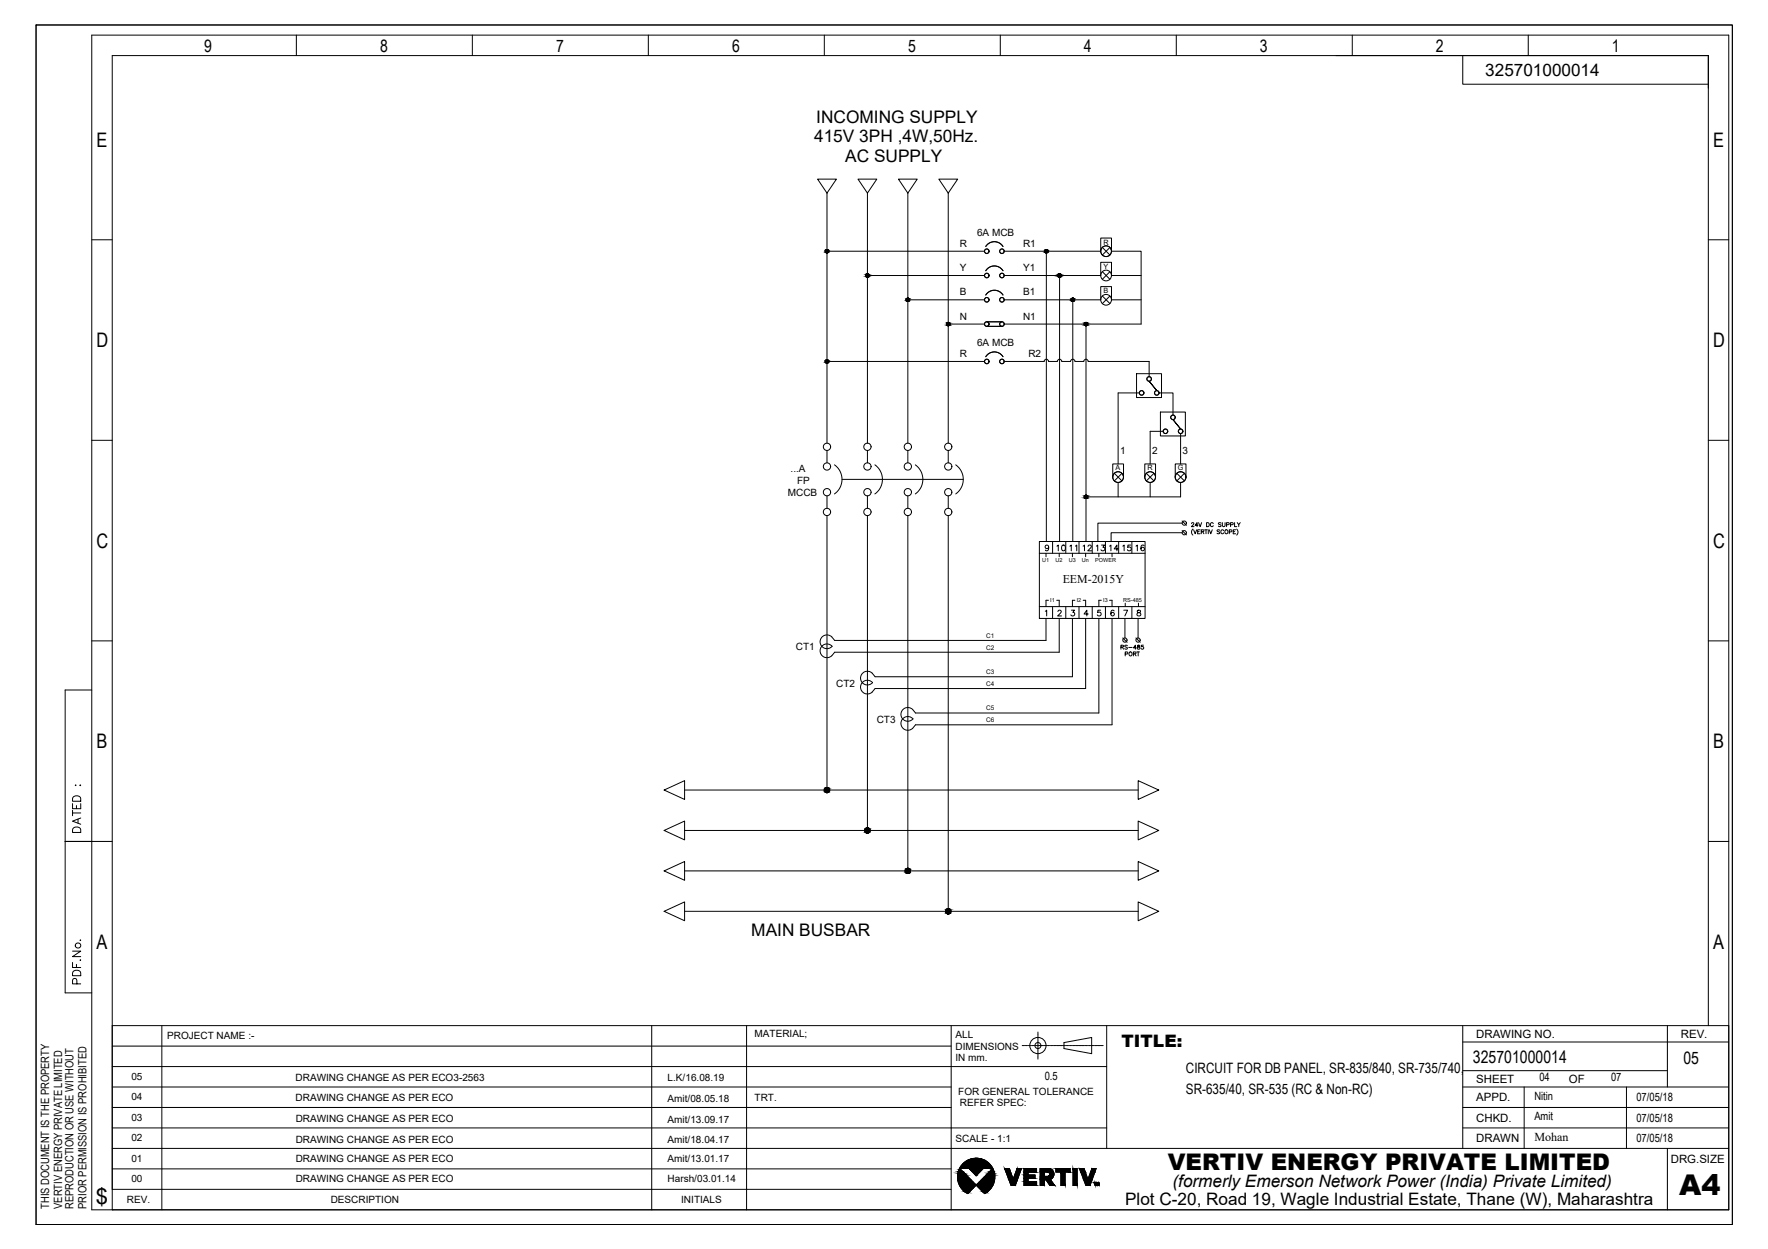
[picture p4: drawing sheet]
<svg xmlns="http://www.w3.org/2000/svg" width="841mm" height="594mm" viewBox="0 0 841 594" stroke-linecap="round" stroke-linejoin="round" font-family="sans-serif">
<!-- layer: 0 -->
<g fill="none" stroke="#000" stroke-width=".48">
<path d="M17 12h807v570h-807zM44 17h778v558h-778zM141 17v9M225 17v9M308 17v9M392 17v9M476 17v9M560 17v9M643 17v9M727 17v9M696 26v14h117M389 85h9l-5 7z"/>
<path d="M393 92v119M408 85h9l-4 7zM413 92v119M427 85h9l-4 7zM432 92v119M447 85h9l-5 7zM451 92v119M44 114h9M393 119h75M469 117a5 5 0 0 1 8 0M478 119h46v-6h5v6M498 119v139"/>
<path d="M524 118l4 3M528 118l-4 3M529 119h14v35h-65M813 114h9M413 131h55M469 129a5 5 0 0 1 8 0M478 131h46v-6h5v6M504 131v127M524 129l4 4M528 129l-4 4M529 131h14M432 143h36"/>
<path d="M451 154h17M469 140a5 5 0 0 1 8 0M469 153h8M469 155h8M478 143h46v-7h5v7M510 143v115M517 154v104M524 141l4 3M528 141l-4 3M529 143h14M393 172h75M469 170a5 5 0 0 1 8 0"/>
<path d="M478 172h19M497 172a1 1 0 0 1 1-1 1 1 0 0 1 1 1h4a1 1 0 0 1 1-1 1 1 0 0 1 1 1h4a1 1 0 0 1 1-1 1 1 0 0 1 1 1h5a1 1 0 0 1 1-1 1 1 0 0 1 1 1h29v7M541 178h12v11h-12zM542 187h-10v34M547 181l3 5-3-5M551 187h7v10M552 196h12v11h-12zM558 200l4 4-4-4M44 209h9M393 214v6M413 214v6M432 214v6"/>
<path d="M451 214v6M553 205h-6v16M562 206v15M813 209h9M393 236v6M397 221a8 8 0 0 1 0 14M401 228h57M413 236v6M416 221a8 8 0 0 1 0 14M432 236v6M435 221a8 8 0 0 1 0 14M451 236v6"/>
<path d="M455 221a8 8 0 0 1 0 14M529 227v-6h5v6M530 225l4 4M532 229v7M534 225l-4 4M545 227v-6h5v6M545 225l4 4M547 229v7M549 225l-4 4M559 227v-6h5v6M560 225l3 4M562 224h.1"/>
<path d="M562 229v7h-45M563 225l-3 4M393 245v131M413 245v150M432 245v169M451 245v188M494 258h51v36h-51zM544 260v-1a1.2 1.2 0 0 0-1 2 1.2 1.2 0 0 0 1 1 1 1 0 0 0 0-2 .9 .9 0 0 0-1 1M562 248l2 2M562 252l2 2M562 253h-33v5M562 249h-40v9"/>
<path d="M567 252v1v2M568 252l1 2v-2M571 252h-1v2h1M571 253h2v-1h-2v2M572 253l1 1M574 252v2M575 252v2M575 252l1 2 1-2M580 252h-1l1 1v1h-1M582 252a.7 .7 0 0 0-1 0 .7 .7 0 0 0 0 1 .8 .8 0 0 0 0 1 .8 .8 0 0 0 1 0v-1M585 253h1v-1h-1v2M588 252h-1v2h1"/>
<path d="M588 252l1 1-1 2M494 263h51M498 263v2M499 260a.9 .9 0 0 1-1 1 .9 .9 0 0 1-1-1 1 1 0 0 1 2 0l-1 2h-1M494 289h51M497 291l1-1v3M498 294v11h-101l-1-2a3 3 0 0 0-5 0 3 3 0 0 0 0 5 3 3 0 0 0 5-1 3 3 0 0 0-5 0 3 3 0 0 0 0 5 3 3 0 0 0 5 0l1-2h107v-16M499 286h-1v3M501 289v5M503 286h1v3M503 291l1-1 1 1-2 2h2M507 289v5"/>
<path d="M510 290h1l-1 1a1.1 1.1 0 0 1 1 2 1.1 1.1 0 0 1-2-1M510 294v28h-94l-1-2a3 3 0 0 0-5 0 3 3 0 0 0 0 5 3 3 0 0 0 5 0 3 3 0 0 0-5-1 3 3 0 0 0 0 5 3 3 0 0 0 5 0l1-2h100v-33M511 286h-1v3M513 289v5M515 286h1v3M518 292h-2l1-2v3M520 289v5M523 294v45h-87l-2-2a3 3 0 0 0-5 1 3 3 0 0 0 1 4 3 3 0 0 0 4 0 3 3 0 0 0-4 0 3 3 0 0 0-1 4 3 3 0 0 0 5 0l2-1h93v-51M524 290h-2v1a1 1 0 0 1 2 0 1.1 1.1 0 0 1-1 2 1 1 0 0 1-1-1M524 286h-1v3M526 289v5M528 286h1v3"/>
<path d="M530 291v-1a1.4 1.4 0 0 0-2 2 1.2 1.2 0 0 0 2 1 1 1 0 0 0 0-2 1.1 1.1 0 0 0-2 1M532 289v5M535 290h1l-1 3M535 294v9M535 287v2M538 289v5M541 290v1l2 1a.9 .9 0 0 1-1 1 .9 .9 0 0 1-1-1l2-1-1-1zM541 294v9M542 287v2M44 305h9M534 303l2 3M540 303l2 3"/>
<path d="M813 305h9M44 328h-13v144h13M316 376l10-5v9zM326 376h215M541 371l10 5-10 4zM316 395l10-4v8zM326 395h215M541 391l10 4-10 4zM44 400h-13h13M44 400h9M316 414l10-4v9zM326 414h215"/>
<path d="M541 410l10 4-10 5zM813 400h9M316 433l10-4v9zM326 433h215M541 429l10 4-10 5zM53 488h769M53 498h399M77 488v87M310 488v87M355 488v87M452 488v87M486 497h39"/>
<path d="M494 491v13M506 496l13-3v8l-13-2zM526 488v58M696 488v58M696 496h126M793 488v29M813 488v-462h-760v549M53 517h399M53 507h473M696 509h97M696 517h126M725 517v29"/>
<path d="M774 517v29M53 536h473M53 527h399M696 536h126M696 527h126M53 546h769M53 556h399M458 553a9 9 0 0 1 14 2 9 9 0 0 1-4 13l-12-12h5l3 3 4-3h4l-12 12a9 9 0 0 1-2-15zM478 556l3 8h2l3-8M478 556h2M480 556l2 5 2-5M484 556h2"/>
<path d="M493 556v2h-4v1h3v2h-3v1h4v2M493 556h-6v8h6M497 557v3h2h-2v-3h1zM498 557a1.1 1.1 0 0 1 1 1 1.1 1.1 0 0 1-1 2M499 556a2.7 2.7 0 0 1 2 2 2.7 2.7 0 0 1-1 3l2 3h-3M499 556h-4v8M502 556h7v2h-2v6h-2v-6h-3zM510 556h2v8h-2zM513 556h3l2 5 1-5h2l-2 8h-2zM793 546v29M53 566h399M495 564h2"/>
<path d="M497 564v-3h1l1 3M517 564h2M520 562h1v2zM522 562v1l1-1v2v-1l-1 1v-1v1zM522 562h1"/>
<circle cx="393" cy="119" r=".8"/>
<circle cx="469" cy="119" r="1"/>
<circle cx="469" cy="120" r="1.1"/>
<circle cx="477" cy="120" r="1.1"/>
<circle cx="477" cy="119" r="1"/>
<circle cx="498" cy="119" r=".8"/>
<circle cx="526" cy="119" r="2.6"/>
<circle cx="413" cy="131" r=".8"/>
<circle cx="469" cy="131" r="1"/>
<circle cx="469" cy="131" r="1.1"/>
<circle cx="477" cy="131" r="1"/>
<circle cx="477" cy="131" r="1.1"/>
<circle cx="504" cy="131" r=".8"/>
<circle cx="526" cy="131" r="2.6"/>
<circle cx="432" cy="143" r=".8"/>
<circle cx="451" cy="154" r=".8"/>
<circle cx="469" cy="143" r="1"/>
<circle cx="469" cy="154" r="1"/>
<circle cx="469" cy="143" r="1.1"/>
<circle cx="469" cy="154" r="1.1"/>
<circle cx="477" cy="143" r="1.1"/>
<circle cx="477" cy="154" r="1.1"/>
<circle cx="477" cy="143" r="1"/>
<circle cx="477" cy="154" r="1"/>
<circle cx="510" cy="143" r=".8"/>
<circle cx="517" cy="154" r=".8"/>
<circle cx="526" cy="143" r="2.6"/>
<circle cx="393" cy="172" r=".8"/>
<circle cx="469" cy="172" r="1"/>
<circle cx="469" cy="172" r="1.1"/>
<circle cx="477" cy="172" r="1.1"/>
<circle cx="477" cy="172" r="1"/>
<circle cx="543" cy="187" r="1"/>
<circle cx="543" cy="187" r="1.1"/>
<circle cx="547" cy="180" r="1"/>
<circle cx="547" cy="180" r="1.1"/>
<circle cx="550" cy="187" r="1"/>
<circle cx="550" cy="187" r="1.1"/>
<circle cx="558" cy="198" r="1"/>
<circle cx="558" cy="199" r="1.1"/>
<circle cx="393" cy="213" r="1.7"/>
<circle cx="413" cy="213" r="1.7"/>
<circle cx="432" cy="213" r="1.7"/>
<circle cx="451" cy="213" r="1.7"/>
<circle cx="554" cy="205" r="1"/>
<circle cx="554" cy="205" r="1.1"/>
<circle cx="562" cy="205" r="1"/>
<circle cx="562" cy="205" r="1.1"/>
<circle cx="393" cy="234" r="1.7"/>
<circle cx="393" cy="222" r="1.7"/>
<circle cx="413" cy="234" r="1.7"/>
<circle cx="413" cy="222" r="1.7"/>
<circle cx="432" cy="234" r="1.7"/>
<circle cx="432" cy="222" r="1.7"/>
<circle cx="451" cy="234" r="1.7"/>
<circle cx="451" cy="222" r="1.7"/>
<circle cx="517" cy="236" r=".8"/>
<circle cx="532" cy="227" r="2.6"/>
<circle cx="547" cy="227" r="2.6"/>
<circle cx="562" cy="227" r="2.6"/>
<circle cx="393" cy="244" r="1.7"/>
<circle cx="413" cy="244" r="1.7"/>
<circle cx="432" cy="244" r="1.7"/>
<circle cx="451" cy="244" r="1.7"/>
<circle cx="563" cy="253" r="1"/>
<circle cx="563" cy="249" r="1"/>
<circle cx="583" cy="253" r=".9"/>
<circle cx="535" cy="304" r="1"/>
<circle cx="541" cy="304" r="1"/>
<circle cx="393" cy="376" r="1.2"/>
<circle cx="413" cy="395" r="1.3"/>
<circle cx="432" cy="414" r="1.2"/>
<circle cx="451" cy="433" r="1.2"/>
<circle cx="494" cy="497" r="4"/>
<circle cx="494" cy="497" r="1.4"/>
</g>
<g fill="#000" stroke="#000" stroke-width=".48">
<path d="M393 119h1zM497 119h1zM393 120h1zM412 130h1zM412 132h1zM504 132h1zM431 142h1zM451 155h1zM510 142h1zM510 143h1zM516 153h1zM516 155h1z"/>
<path d="M393 171h1zM393 173h1zM516 236h1zM516 237h1zM412 394h1zM431 413h1zM451 435h1zM456 556h5zM456 556h1h-1zM461 556h7l-3 3zM468 556h4zM472 556h1h-1z"/>
<path d="M460 567h1l-1 1zM468 567h1l-1 1z"/>
<path d="M393 119h1zM393 119h1z"/>
<path d="M393 119h1zM393 119h1z"/>
<path d="M393 119h1zM393 119h1z"/>
<path d="M393 119h1zM393 119h1z"/>
<path d="M393 119h1zM393 119h1z"/>
<path d="M393 120h1zM393 120h1z"/>
<path d="M393 119h1zM393 119h1z"/>
<path d="M393 120h1zM393 120h1z"/>
<path d="M393 119h1zM393 119h1z"/>
<path d="M393 120h1zM393 120h1z"/>
<path d="M393 119h1zM393 119l1 1z"/>
<path d="M497 119h1zM497 119h1z"/>
<path d="M497 119h1zM497 119h1z"/>
<path d="M497 119h1zM497 119h1z"/>
<path d="M497 119h1zM497 119h1z"/>
<path d="M497 120h1zM497 120h1z"/>
<path d="M497 119h2zM497 119h2z"/>
<path d="M497 120h1zM497 120h1z"/>
<path d="M497 119h2zM497 119h2z"/>
<path d="M497 120h2zM497 120h1z"/>
<path d="M497 119h2zM497 119l2 1z"/>
<path d="M393 120h1zM393 120h1z"/>
<path d="M393 120h1zM393 120h1z"/>
<path d="M393 120h1zM393 120h1z"/>
<path d="M412 130h1zM412 130h1z"/>
<path d="M412 130h1zM412 130h1z"/>
<path d="M412 132h1zM412 132h1z"/>
<path d="M412 130l1 1zM412 130l1 1z"/>
<path d="M412 132h1zM412 132h1z"/>
<path d="M412 131h1zM412 131h1z"/>
<path d="M412 132h1zM412 132h1z"/>
<path d="M412 131h1zM412 131h1z"/>
<path d="M412 131h1zM412 131l1 1z"/>
<path d="M412 131h1zM412 131h1z"/>
<path d="M412 131h1zM412 131h1z"/>
<path d="M412 131h1zM412 131h1z"/>
<path d="M412 131h1zM412 131h1z"/>
<path d="M412 131h1zM412 131h1z"/>
<path d="M497 120h1zM497 120h1z"/>
<path d="M497 120h1zM497 120h1z"/>
<path d="M497 120h1zM497 120h1z"/>
<path d="M504 130h1zM504 130h1z"/>
<path d="M504 130l1 1zM503 131h2z"/>
<path d="M503 131h2zM503 131h2z"/>
<path d="M503 132h2zM503 132h2z"/>
<path d="M503 131h2zM503 131h2z"/>
<path d="M503 131h2zM503 131l2 1z"/>
<path d="M503 131h2zM503 131h2z"/>
<path d="M503 131h2zM503 131h2z"/>
<path d="M503 131h2zM503 131h2z"/>
<path d="M503 131h2zM503 131h2z"/>
<path d="M503 131h2zM503 131h2z"/>
<path d="M431 142h1zM431 142h1z"/>
<path d="M431 143h1zM431 143h1z"/>
<path d="M431 142h1zM431 142h1z"/>
<path d="M431 143h1zM431 143h1z"/>
<path d="M431 142h2zM431 142h2z"/>
<path d="M431 143h1zM431 143h1z"/>
<path d="M431 142h2zM431 142h2z"/>
<path d="M431 143h2zM431 143h1z"/>
<path d="M431 142h2zM431 142h2z"/>
<path d="M431 143h2zM431 143h2z"/>
<path d="M431 142l2 1zM431 142l2 1z"/>
<path d="M431 143h2zM431 143h2z"/>
<path d="M431 143h2zM431 143h2z"/>
<path d="M451 153l1 1zM451 154h1z"/>
<path d="M451 154h1zM451 154h1z"/>
<path d="M450 154h2zM450 154h2z"/>
<path d="M450 155h2zM450 155h2z"/>
<path d="M450 154h2zM450 154h2z"/>
<path d="M450 155h2zM450 155h2z"/>
<path d="M450 154h2zM450 154h2z"/>
<path d="M450 154h2zM450 154l2 1z"/>
<path d="M450 154h2zM450 154h2z"/>
<path d="M450 154h2zM450 154h2z"/>
<path d="M450 154h2zM450 154h2z"/>
<path d="M510 142h1zM510 142h1z"/>
<path d="M510 142h1zM510 142h1z"/>
<path d="M510 143h1zM510 143h1z"/>
<path d="M510 142h1zM510 142h1z"/>
<path d="M510 143h1zM510 143h1z"/>
<path d="M510 142h1zM510 142h1z"/>
<path d="M510 143h1zM510 143h1z"/>
<path d="M510 142h1zM510 142h1z"/>
<path d="M510 143h1zM510 143h1z"/>
<path d="M510 142h1zM510 142h1z"/>
<path d="M510 143h1zM510 143h1z"/>
<path d="M510 142l1 1zM510 142l1 1z"/>
<path d="M510 143h1zM510 143h1z"/>
<path d="M510 143h1zM510 143h1z"/>
<path d="M516 153h1zM516 153h1z"/>
<path d="M516 153l1 1zM516 154h1z"/>
<path d="M516 155h1zM516 155h1z"/>
<path d="M516 154h1zM516 154h1z"/>
<path d="M516 155h1zM516 155h1z"/>
<path d="M516 154h1zM516 154h1z"/>
<path d="M516 155h1zM516 155h1z"/>
<path d="M516 154h1zM516 154h1z"/>
<path d="M516 155h1zM516 155h1z"/>
<path d="M516 154h1zM516 154h1z"/>
<path d="M516 154h1zM516 154l1 1z"/>
<path d="M516 154h1zM516 154h1z"/>
<path d="M516 154h1zM516 154h1z"/>
<path d="M516 154h1zM516 154h1z"/>
<path d="M393 171h1zM393 171h1z"/>
<path d="M393 171h1zM393 171h1z"/>
<path d="M393 173h1zM393 173h1z"/>
<path d="M393 171h1zM393 171h1z"/>
<path d="M393 173h1zM393 173h1z"/>
<path d="M393 171l1 1zM393 171l1 1z"/>
<path d="M393 172h1zM393 172l1 1z"/>
<path d="M393 172h1zM393 172h1z"/>
<path d="M393 172h1zM393 172h1z"/>
<path d="M393 172h1zM393 172h1z"/>
<path d="M393 172h1zM393 172h1z"/>
<path d="M393 172h1zM393 172h1z"/>
<path d="M393 172h1zM393 172h1z"/>
<path d="M393 172h1zM393 172h1z"/>
<path d="M516 236h1zM516 236h1z"/>
<path d="M516 236h1zM516 236h1z"/>
<path d="M516 237h1zM516 237h1z"/>
<path d="M516 236h1zM516 236h1z"/>
<path d="M516 237h1zM516 237h1z"/>
<path d="M516 236h1zM516 236h1z"/>
<path d="M516 237h1zM516 237h1z"/>
<path d="M516 236h1zM516 236h1z"/>
<path d="M516 237h1zM516 237h1z"/>
<path d="M516 236h1zM516 236h1z"/>
<path d="M516 237h1zM516 237h1z"/>
<path d="M516 236h1zM516 236h1z"/>
<path d="M516 236h1zM516 236l1 1z"/>
<path d="M516 236h1zM516 236h1z"/>
<path d="M393 375h1zM393 375h1z"/>
<path d="M393 375h1zM393 375h1z"/>
<path d="M393 377h1zM393 377h1z"/>
<path d="M393 375h1zM393 375h1z"/>
<path d="M393 377h1zM393 377h1z"/>
<path d="M393 375h1zM392 375h2z"/>
<path d="M393 377h1zM393 377h1z"/>
<path d="M392 375h2zM392 375h2z"/>
<path d="M392 377h2zM392 377h2z"/>
<path d="M392 375h3zM392 375h3z"/>
<path d="M392 376h2zM392 376l2 1z"/>
<path d="M392 375l3 1zM392 375l3 1z"/>
<path d="M392 376h3zM392 376h2z"/>
<path d="M392 376h3zM392 376h3z"/>
<path d="M392 376h3zM392 376h3z"/>
<path d="M392 376h3zM392 376h3z"/>
<path d="M412 394h1zM412 394h1z"/>
<path d="M412 396h1zM412 396h1z"/>
<path d="M412 394h1zM412 394h1z"/>
<path d="M412 396h1zM412 396h1z"/>
<path d="M412 394h2zM412 394h2z"/>
<path d="M412 396h1zM412 396h1z"/>
<path d="M412 394h2zM412 394h2z"/>
<path d="M412 396h2zM412 396h1z"/>
<path d="M412 394l2 1zM412 394l2 1z"/>
<path d="M412 396h2zM412 396h2z"/>
<path d="M411 395h3zM411 395h3z"/>
<path d="M411 395h3zM411 395l3 1z"/>
<path d="M411 395h3zM411 395h3z"/>
<path d="M411 395h3zM411 395h3z"/>
<path d="M411 395h3zM411 395h3z"/>
<path d="M431 413h2zM431 413h2z"/>
<path d="M431 415h1zM431 415h1z"/>
<path d="M431 413h2zM431 413h2z"/>
<path d="M431 415h2zM431 415h1z"/>
<path d="M431 413l2 1zM431 413l2 1z"/>
<path d="M431 415h2zM431 415h2z"/>
<path d="M431 414h2zM431 414h2z"/>
<path d="M431 415h2zM431 415h2z"/>
<path d="M431 414h2zM431 414h2z"/>
<path d="M431 415h2zM431 415h2z"/>
<path d="M431 414h2zM431 414h2z"/>
<path d="M431 414h2zM431 414l2 1z"/>
<path d="M431 414h2zM431 414h2z"/>
<path d="M451 432h1zM451 432h1z"/>
<path d="M451 432h1zM450 432h2z"/>
<path d="M450 432l2 1zM450 432l2 1z"/>
<path d="M450 434h2zM450 434l2 1z"/>
<path d="M450 433h2zM450 433h2z"/>
<path d="M450 434h2zM450 434h2z"/>
<path d="M450 433h2zM450 433h2z"/>
<path d="M450 434h2zM450 434h2z"/>
<path d="M450 433h2zM450 433h2z"/>
<path d="M450 434h2zM450 434h2z"/>
<path d="M450 433h2zM450 433h2z"/>
<path d="M450 434h2zM450 434h2z"/>
<path d="M450 433h2zM450 433l2 1z"/>
<path d="M456 556l2 1-1-1zM456 556l2 1h-2z"/>
<path d="M456 557l3 1-1-1zM456 557l3 1h-3z"/>
<path d="M456 558l4 1-1-1zM456 558l4 1h-4z"/>
<path d="M456 559l4 1v-1zM456 559l4 1h-5z"/>
<path d="M455 560l6 1-1-1zM455 560l6 1h-5z"/>
<path d="M461 556h7zM461 556h7z"/>
<path d="M461 556l3 3h1zM464 559h1h-1z"/>
<path d="M464 551h2zM463 551h3z"/>
<path d="M463 551h3zM462 551h4z"/>
<path d="M462 551h5zM461 551h6z"/>
<path d="M461 551l7 1zM461 552h7z"/>
<path d="M461 552h8zM460 552h9z"/>
<path d="M460 552l10 1-1-1zM459 553l1-1 10 1z"/>
<path d="M459 553h11zM459 553h11z"/>
<path d="M459 553l12 1-1-1zM458 554l1-1 12 1z"/>
<path d="M458 554h13zM458 554h13h-14z"/>
<path d="M457 554l15 1-1-1zM457 554l15 1h-15z"/>
<path d="M457 555l15 1v-1zM457 555l15 1h-16z"/>
<path d="M472 556l1 1v-1zM472 556l1 1h-2z"/>
<path d="M471 557l2 1v-1zM471 557l2 1h-3z"/>
<path d="M470 558l3 1v-1zM469 559l1-1 3 1z"/>
<path d="M469 559l4 1v-1zM469 559l4 1h-5z"/>
<path d="M468 560l5 1v-1zM468 560l5 1h-6z"/>
<path d="M478 556l4 5-2-5zM478 556l4 5h-2z"/>
<path d="M484 556v5l2-5zM484 556v5h-2z"/>
<path d="M487 558l2 1v-1zM487 558l2 1h-2z"/>
<path d="M487 559l5 2v-2zM487 559l5 2h-5z"/>
<path d="M487 556l6 2v-2zM487 556l6 2h-6z"/>
<path d="M495 557l2 3v-3zM495 557l2 3h-2z"/>
<path d="M495 556h5zM495 556h5z"/>
<path d="M495 556h5zM495 556h5z"/>
<path d="M495 556h5zM495 556h5z"/>
<path d="M495 556l6 1zM495 556l6 1z"/>
<path d="M495 557h6zM495 557h6z"/>
<path d="M495 557h6zM495 557h6z"/>
<path d="M495 560h6zM495 560h6z"/>
<path d="M495 560h6zM495 560h6z"/>
<path d="M498 557h3zM498 557h3z"/>
<path d="M499 559h2zM499 560h2z"/>
<path d="M499 557l2 1zM499 557l2 1z"/>
<path d="M499 559h2zM499 559h2z"/>
<path d="M499 558h2zM499 558h2z"/>
<path d="M499 558h2zM499 558h2z"/>
<path d="M499 559h2zM499 559h2z"/>
<path d="M499 559h2zM499 559h2z"/>
<path d="M499 558h2zM499 558h2z"/>
<path d="M499 558h2zM499 558h2zM499 558h2zM499 558h2z"/>
<path d="M499 559h2zM499 559h2z"/>
<path d="M499 558h2zM499 558h2z"/>
<path d="M499 559h2zM499 559h2z"/>
<path d="M499 558h2zM499 558h2z"/>
<path d="M499 559h2zM499 559h2z"/>
<path d="M499 559h2zM499 559h2z"/>
<path d="M499 558h2zM499 558h2z"/>
<path d="M499 558l2 1zM499 558l2 1z"/>
<path d="M499 559h2zM499 559h2z"/>
<path d="M505 558l2 6v-6zM505 558l2 6h-2z"/>
<path d="M502 556l7 2v-2zM502 556l7 2h-7z"/>
<path d="M510 556l2 8v-8zM510 556l2 8h-2z"/>
<path d="M513 556l3 2v-2zM513 556l3 2h-2z"/>
<path d="M514 558l4 3-2-3zM514 558l4 3h-3z"/>
<path d="M519 558l1 3 1-3zM519 558l1 3h-2z"/>
<path d="M519 556l2 2v-2zM519 556l2 2h-2z"/>
<path d="M456 564h8zM456 564h8z"/>
<path d="M456 561h6h-1zM456 561h6h-6z"/>
<path d="M459 567h2zM459 567h2z"/>
<path d="M458 566l3 1 1-1zM458 566l3 1h-2z"/>
<path d="M456 561l7 1-1-1zM456 561l7 1h-7z"/>
<path d="M458 566h4zM458 566h4h-4z"/>
<path d="M456 562l8 1-1-1zM456 562l8 1h-8z"/>
<path d="M457 565l5 1 1-1zM457 565l5 1h-4z"/>
<path d="M456 563l8 1v-1zM456 563l8 1h-8z"/>
<path d="M457 564l6 1 1-1zM457 564l6 1h-6z"/>
<path d="M464 564h8zM464 564h8z"/>
<path d="M456 564h8zM456 564h8h-7z"/>
<path d="M467 567h2h1zM467 567h2z"/>
<path d="M467 566l3 1v-1zM467 566l3 1h-3z"/>
<path d="M466 566h4h1zM466 566h4h-3z"/>
<path d="M466 565l5 1v-1zM466 565l5 1h-5z"/>
<path d="M465 564l6 1 1-1zM465 564l6 1h-5z"/>
<path d="M464 564h8zM464 564h8h-7z"/>
<path d="M465 563l7 1 1-1zM464 564l1-1 7 1z"/>
<path d="M466 562l7 1v-1zM466 562l7 1h-8z"/>
<path d="M467 561l6 1v-1zM466 562l1-1 6 1z"/>
<path d="M467 561h6zM467 561h6h-6z"/>
<path d="M480 561l3 3 1-3zM480 561l3 3h-2z"/>
<path d="M487 561l2 1v-1zM487 561l2 1h-2z"/>
<path d="M487 562l6 2v-2zM487 562l6 2h-6z"/>
<path d="M495 561l2 3v-3zM495 561l2 3h-2z"/>
<path d="M495 561h5zM495 561h5z"/>
<path d="M498 561l4 3-2-3zM498 561l4 3h-3z"/>
<path d="M495 561h5zM495 561h5z"/>
<path d="M495 560h5zM495 560l5 1z"/>
<path d="M495 560h6zM495 560h5z"/>
<path d="M515 561l4 3 1-3zM515 561l4 3h-2z"/>
<path d="M521 563v1zM521 563v1z"/>
<path d="M520 562l1 1zM520 562l1 1z"/>
<path d="M522 563v1zM522 563v1z"/>
<path d="M522 562v1zM522 562v1z"/>
<path d="M522 563v1v-1zM522 563v1z"/>
<path d="M522 562l1 1zM522 562l1 1h-1z"/>
<path d="M523 563v1zM523 563v1z"/>
</g>
<text font-size="13.6" x="799" y="569">A4</text>
<text font-size="10.9" x="556" y="556">VERTIV ENERGY PRIVATE LIMITED</text>
<text font-size="10.6" x="46" y="573">$</text>
<g font-size="9.5">
<text x="46" y="70">E</text>
<text x="815" y="70">E</text>
<text x="46" y="165">D</text>
<text x="815" y="165">D</text>
<text x="46" y="261">C</text>
<text x="815" y="261">C</text>
<text x="46" y="356">B</text>
<text x="815" y="356">B</text>
<text x="46" y="451">A</text>
<text x="815" y="451">A</text>
</g>
<g font-size="8.2">
<text x="97" y="25">9</text>
<text x="181" y="25">8</text>
<text x="265" y="25">7</text>
<text x="348" y="25">6</text>
<text x="432" y="25">5</text>
<text x="516" y="25">4</text>
<text x="599" y="25">3</text>
<text x="683" y="25">2</text>
<text x="767" y="25">1</text>
<text x="707" y="36">325701000014</text>
<text x="388" y="58">INCOMING SUPPLY</text>
<text x="387" y="68">415V 3PH ,4W,50Hz.</text>
<text x="402" y="77">AC SUPPLY</text>
<text x="357" y="445">MAIN BUSBAR</text>
<text x="533" y="498">TITLE:</text>
<text x="701" y="506">325701000014</text>
<text x="801" y="506">05</text>
<text x="558" y="565">(formerly Emerson Network Power (India) Private Limited)</text>
<text x="535" y="573">Plot C-20, Road 19, Wagle Industrial Estate, Thane (W), Maharashtra</text>
</g>
<g font-size="7.5">
<text x="40" y="397" transform="rotate(-90 40 397)">DATED :</text>
<text x="40" y="469" transform="rotate(-90 40 469)">PDF.No.</text>
</g>
<g font-size="6.8">
<text x="564" y="510">CIRCUIT FOR DB PANEL, SR-835/840, SR-735/740,</text>
<text x="564" y="521">SR-635/40, SR-535 (RC &amp; Non-RC)</text>
</g>
<g font-size="6.2">
<text x="502" y="263">10</text>
<text x="508" y="263">11</text>
<text x="514" y="263">12</text>
<text x="521" y="263">13</text>
<text x="527" y="263">14</text>
<text x="533" y="263">15</text>
</g>
<text font-size="5.7" x="730" y="542">Mohan</text>
<text font-size="5.6" x="506" y="277">EEM-2015Y</text>
<g font-size="5.4">
<text x="702" y="494">DRAWING NO.</text>
<text x="800" y="494">REV.</text>
<text x="497" y="514">0.5</text>
<text x="702" y="515">SHEET</text>
<text x="732" y="514">04</text>
<text x="746" y="515">OF</text>
<text x="766" y="514">07</text>
<text x="702" y="524">APPD.</text>
<text x="730" y="523">Nitin</text>
<text x="778" y="524">07/05/18</text>
<text x="702" y="534">CHKD.</text>
<text x="730" y="533">Amit</text>
<text x="778" y="534">07/05/18</text>
<text x="702" y="543">DRAWN</text>
<text x="778" y="543">07/05/18</text>
<text x="795" y="553">DRG.SIZE</text>
<text x="23" y="575" transform="rotate(-90 23 575)">THIS DOCUMENT IS THE PROPERTY</text>
<text x="30" y="575" transform="rotate(-90 30 575)">VERTIV ENERGY PRIVATE LIMITED</text>
<text x="35" y="575" transform="rotate(-90 35 575)">REPRODUCTION OR USE WITHOUT</text>
<text x="41" y="575" transform="rotate(-90 41 575)">PRIOR PERMISSION IS PROHIBITED</text>
</g>
<g font-size="5.3">
<text x="566" y="252">24V DC SUPPLY</text>
<text x="532" y="310">RS-485</text>
<text x="534" y="313">PORT</text>
</g>
<g font-size="4.8">
<text x="465" y="112">6A MCB</text>
<text x="457" y="117">R</text>
<text x="487" y="117">R1</text>
<text x="457" y="129">Y</text>
<text x="487" y="129">Y1</text>
<text x="457" y="140">B</text>
<text x="487" y="140">B1</text>
<text x="457" y="152">N</text>
<text x="487" y="152">N1</text>
<text x="465" y="165">6A MCB</text>
<text x="457" y="170">R</text>
<text x="489" y="170">R2</text>
<text x="533" y="216">1</text>
<text x="548" y="216">2</text>
<text x="563" y="216">3</text>
<text x="376" y="225">...A</text>
<text x="379" y="230">FP</text>
<text x="375" y="236">MCCB</text>
<text x="379" y="309">CT1</text>
<text x="398" y="327">CT2</text>
<text x="417" y="344">CT3</text>
<text x="80" y="494">PROJECT NAME :-</text>
<text x="359" y="493">MATERIAL;</text>
<text x="455" y="493">ALL</text>
<text x="455" y="499">DIMENSIONS</text>
<text x="455" y="505">IN mm.</text>
<text x="62" y="514">05</text>
<text x="141" y="514">DRAWING CHANGE AS PER ECO3-2563</text>
<text x="318" y="514">L.K/16.08.19</text>
<text x="456" y="521">FOR GENERAL TOLERANCE</text>
<text x="62" y="523">04</text>
<text x="141" y="524">DRAWING CHANGE AS PER ECO</text>
<text x="318" y="524">Amit/08.05.18</text>
<text x="359" y="523">TRT.</text>
<text x="457" y="526">REFER SPEC:</text>
<text x="62" y="533">03</text>
<text x="141" y="534">DRAWING CHANGE AS PER ECO</text>
<text x="318" y="534">Amit/13.09.17</text>
<text x="62" y="543">02</text>
<text x="141" y="543">DRAWING CHANGE AS PER ECO</text>
<text x="318" y="544">Amit/18.04.17</text>
<text x="455" y="543">SCALE - 1:1</text>
<text x="62" y="552">01</text>
<text x="141" y="553">DRAWING CHANGE AS PER ECO</text>
<text x="318" y="553">Amit/13.01.17</text>
<text x="62" y="562">00</text>
<text x="141" y="562">DRAWING CHANGE AS PER ECO</text>
<text x="318" y="562">Harsh/03.01.14</text>
<text x="60" y="572">REV.</text>
<text x="157" y="572">DESCRIPTION</text>
<text x="324" y="572">INITIALS</text>
</g>
<g font-size="3.5">
<text x="525" y="116">R</text>
<text x="525" y="128">Y</text>
<text x="525" y="139">B</text>
<text x="531" y="224">A</text>
<text x="546" y="224">R</text>
<text x="560" y="224">G</text>
</g>
<g font-size="3">
<text x="469" y="303">C1</text>
<text x="469" y="309">C2</text>
<text x="469" y="321">C3</text>
<text x="469" y="326">C4</text>
<text x="469" y="338">C5</text>
<text x="469" y="344">C6</text>
</g>
<g font-size="2.6">
<text x="496" y="267">U1</text>
<text x="502" y="267">U2</text>
<text x="508" y="267">U3</text>
<text x="515" y="267">Un</text>
<text x="521" y="267">POWER</text>
<text x="500" y="286">I1</text>
<text x="512" y="286">I2</text>
<text x="525" y="286">I3</text>
<text x="534" y="286">RS-485</text>
</g>
</svg>
